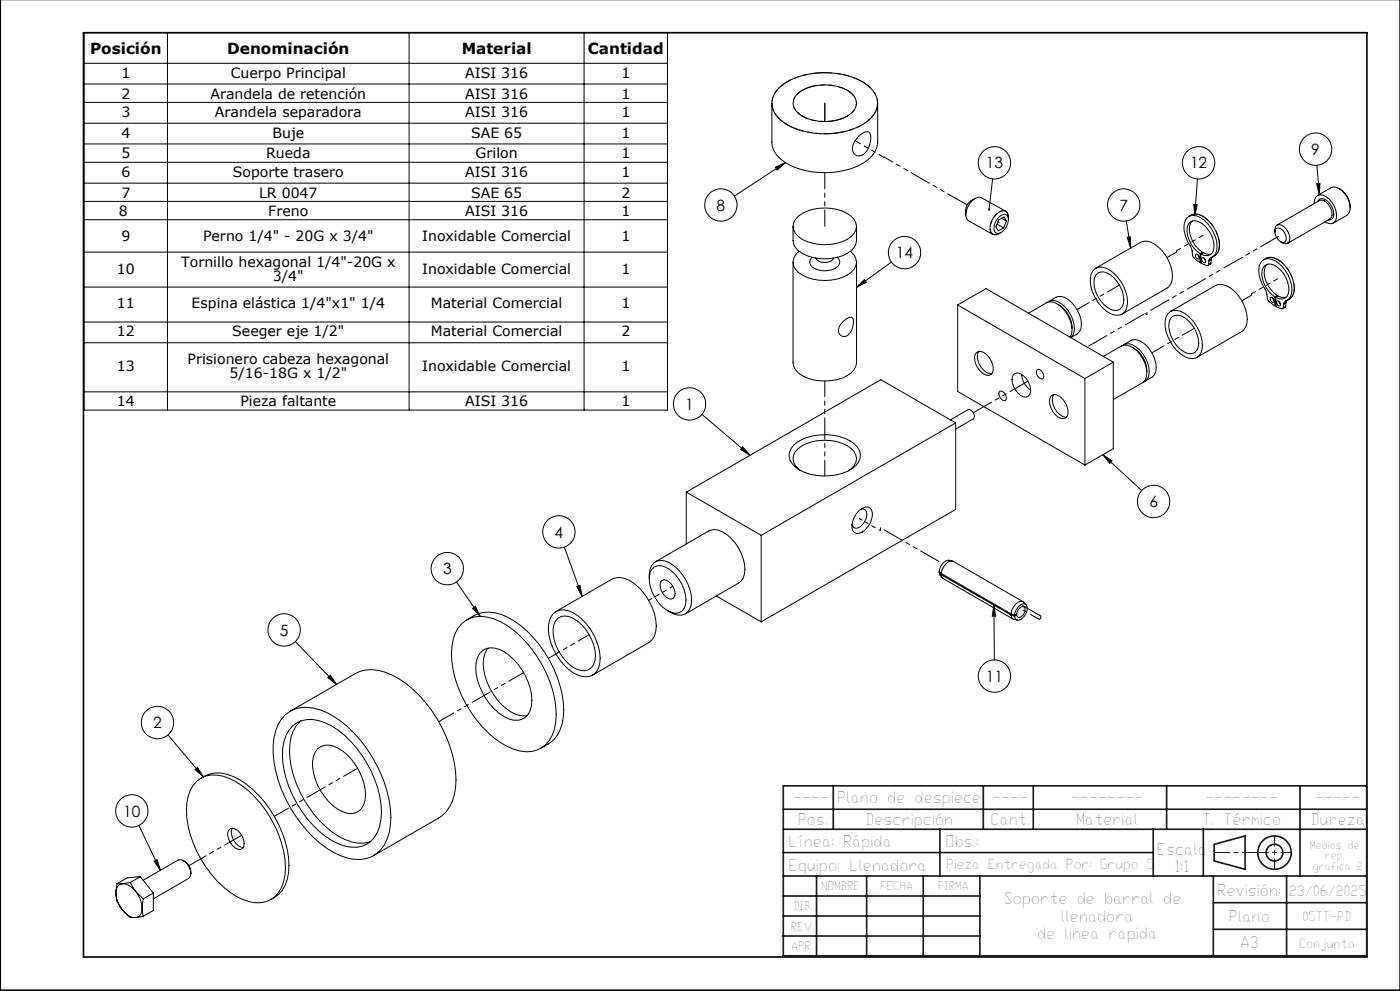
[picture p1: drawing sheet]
<svg xmlns="http://www.w3.org/2000/svg" width="420mm" height="297mm" viewBox="0 0 420 297" stroke-linecap="round" stroke-linejoin="round" font-family="sans-serif">
<g fill="none" stroke="#000" stroke-width=".3">
<path d="M25.2 9.8h175v113.1h-175zM25.2 19h175M50.2 9.8v113.1M122.7 9.8v113.1M175.2 9.8v113.1M25.2 25.2h175M25.2 30.7h175M25.2 36.9h175M231.6 30.9v11.7a8.4 8.4 0 0 0 5.7 7.1 25 25 0 0 0 21.5-.7 7.6 7.6 0 0 0 4.5-6.4v-11.7M233.3 26.8a20.1 20.1 0 0 1 15.6-5 18.6 18.6 0 0 1 13 5.3 6.1 6.1 0 0 1-1.6 9.2 23.9 23.9 0 0 1-24.7 .7 6.9 6.9 0 0 1-3.8-7.6l.5-1.3zM239.4 28a14 14 0 0 1 15.8-.2 3.7 3.7 0 0 1 .2 6.1 14 14 0 0 1-15.8 .2 3.7 3.7 0 0 1-.2-6.1zM25.2 43.1h175"/>
<path d="M25.2 48.6h175M25.2 54.9h175M232.6 50.1l3-1.3-2.4 2.2zM235.6 48.8l-15.3 10M257.5 41l1.4-1.1a1.35 1.35 0 0 1 1.7-.3 1.35 1.35 0 0 1 .6 1.6 5.4 5.4 0 0 1-3.3 5.5 2.23 2.23 0 0 1-2-1.2 2.23 2.23 0 0 1 .1-2.4zM292.6 59.4a4.2 4.2 0 0 0-2.9 5.1M297.8 53.6l-1.1 9.3M359.2 53.6l-.8 11M395 55.1l1-.1-.2 3.3zM395.1 49.5l.7 8.8M395.3 58.6l4-2.3a2.28 2.28 0 0 1 2.6 .3 7 7 0 0 1 2.9 7.1l-.7 .8-4.1 2.3M401.7 56.5a6.4 6.4 0 0 1 3.4 5.8"/>
<path d="M25.2 60.4h175M25.2 65.9h175M25.2 75.6h175M237.9 67.8v4.3a4.6 4.6 0 0 0 2.8 3.8 14.4 14.4 0 0 0 14.6-.8l.9-.9 .6-1 .2-1.1v-4.3M237.9 78.6v30.1a5.3 5.3 0 0 0 4.2 4.6 14.4 14.4 0 0 0 13.2-1.5l.9-1 .6-1 .2-1.1v-30.1M239.5 64.8a13.9 13.9 0 0 1 15.8 0 3.7 3.7 0 0 1 0 6.1 14.1 14.1 0 0 1-15.8 0 3.7 3.7 0 0 1 0-6.1zM239.7 75.3a3.8 3.8 0 0 0-.2 6.3 14.1 14.1 0 0 0 15.8 0 3.8 3.8 0 0 0-.2-6.3M243.6 77.1a1.8 1.8 0 0 0 .2 3 6.5 6.5 0 0 0 7.6-.3 1.7 1.7 0 0 0-.2-2.7M244.7 77.4a3.4 3.4 0 0 0 5.4 0M267.4 78.6l-10.4 7.5M299.1 67.2l2 1.1M299.3 65.4a2.08 2.08 0 0 1 2.8-.9 4 4 0 0 1-2.2 5.4l-.7 .1a1.8 1.8 0 0 1-.9-2.7z"/>
<path d="M300.5 65.4l1.4 .8M301.7 63.3l-7.3-4a2.45 2.45 0 0 0-2.8 .9 5.2 5.2 0 0 0-1.4 5.7l7.6 4.3M301.9 66.2l-.7-1.2-1.6 .9-.8 2.1 .7 1.2 1.6-.9M301.9 66.2l-.8 2.1M302.5 65.7a1.87 1.87 0 0 0-.6-2.1 1.87 1.87 0 0 0-2.3 0 6 6 0 0 0-2.5 5.6 1.91 1.91 0 0 0 3.2 .5M337.9 66.2l1.3 8.1M338.2 71.2l1-.2v3.3zM356.6 64.9a3.4 3.4 0 0 1 4.3-.1 10.5 10.5 0 0 1 4.8 9.8 4.9 4.9 0 0 1-2.2 2.7l-.1 .4M357.6 66.2a5.5 5.5 0 0 0 .4 6.5l.8 1.2 2 1.7M358.1 61.3h1.1l-.8 3.3zM358.6 76.3a.81 .81 0 0 1 1 .3 .81 .81 0 0 1-.2 1.1l-.6-.6zM359.3 76.3l.5 .8"/>
<path d="M360 76a8.7 8.7 0 0 1-3.8-7.8 2.27 2.27 0 0 1 3.5-1.7 8.4 8.4 0 0 1 4.3 8.5 2.31 2.31 0 0 1-3.7 1.2M360 76v2.7M360.3 76.2v2.7l1.9 .7 .3-.3M360.3 78.5l-.3 .2M360.5 77.4a.81 .81 0 0 1 1 .3 .81 .81 0 0 1-.1 1.1l-.7-.6zM360.8 75.6l-.8 .4M360.8 75.6v.3M361.2 77.4l.5 .8M362.7 78.2l.5-.9a3.1 3.1 0 0 0 1.9-3.5 10.5 10.5 0 0 0-6-9.1 2.93 2.93 0 0 0-3.9 3.4 12.4 12.4 0 0 0 2.1 6.1l.5 2.3a4 4 0 0 0 2.2 2.2M362.7 78.2l-.2 1.1M363.3 78.9l-.9 .6M363.3 78.9l-.8 .4"/>
<path d="M363.4 76.1l-1.4 .1-1-.5-.7 .5M363.4 77.7l-.7 .5M363.4 77.7l-.1 1.2M379.1 77.9a3.9 3.9 0 0 1 5.3 .7 10.6 10.6 0 0 1 3.8 9 3 3 0 0 1-2.1 2.4M380.1 79.2a5.4 5.4 0 0 0 .4 6.5l1.7 2.1 1 .8M382.5 69.5a1.54 1.54 0 0 1 .2-1.6 1.54 1.54 0 0 1 1.6-.5 4.5 4.5 0 0 1 2.5 4.9 1.53 1.53 0 0 1-2.6 .2M383 68.4a2.87 2.87 0 0 1 2.8 3.8l-.4 .4a2.91 2.91 0 0 1-2.8-3.8zM383.1 67.4l12.7-7.3a2.78 2.78 0 0 1 3.3 2.1 2.52 2.52 0 0 1-.1 3.4l-12.7 7.3M394.3 61a2.11 2.11 0 0 1 1-2.4 2.11 2.11 0 0 1 2.6 .4 6.7 6.7 0 0 1 2.8 7 2 2 0 0 1-3.2 .5M395.3 60.4l.2-.3a1.79 1.79 0 0 1 2.8 .2 4.2 4.2 0 0 1 1.3 5.3l-.6 .3h-.5M25.2 86h175M25.2 96.5h175"/>
<path d="M253 96.3a2.55 2.55 0 0 1 2.6-1.1 4.2 4.2 0 0 1-.4 4.4 1.89 1.89 0 0 1-2.7 1.1 1.89 1.89 0 0 1-.7-2.7zM257 86.1l2.3-2.3 .6 .8zM287.3 91.4l38.2 22M287.3 91.4v25.9l38.2 22.1M287.3 91.4l8.5-4.9 38.2 22M308.5 93.9l5.5-3.2a3.5 3.5 0 0 1 3.7 .7 9.6 9.6 0 0 1 3.8 8.6l-.5 1.1M314.7 90.3l2.1-1.2a3.5 3.5 0 0 1 3.7 .7 9.7 9.7 0 0 1 3.8 8.6 4.5 4.5 0 0 1-3.1 2.8 4.2 4.2 0 0 0 1-4.1 9 9 0 0 0-6-7h-.9l-1 .5M317.5 91.3a8.2 8.2 0 0 1 4.1 7.1M327.9 81.1a3.1 3.1 0 0 1 3.9-.7 11.6 11.6 0 0 1 6.3 11.4 3.2 3.2 0 0 1-5.1 2.1 11.6 11.6 0 0 1-5.7-11.8zM328.7 80.4l13.5-7.8a4.1 4.1 0 0 1 4.2 .6 11.9 11.9 0 0 1 5.2 10.9l-.4 1.1-1.1 1.2-13.5 7.8M329.3 81.9a3.3 3.3 0 0 1 3.9 .5 9.5 9.5 0 0 1 3.8 8.6 2.51 2.51 0 0 1-3.8 1.7 9.6 9.6 0 0 1-4.9-9.2l.4-1zM350.3 94.1a3.5 3.5 0 0 1 5.1-.2 11.9 11.9 0 0 1 5.2 10.9 3.2 3.2 0 0 1-5.2 2.1 12.2 12.2 0 0 1-5.9-10.6l.3-1.2z"/>
<path d="M351.2 93.3l13.4-7.7a4.1 4.1 0 0 1 4.3 .5 11.9 11.9 0 0 1 5.2 10.9l-.4 1.1-1.1 1.2-13.5 7.8M351.8 94.9a3.4 3.4 0 0 1 3.9 .5 9.6 9.6 0 0 1 3.8 8.6 2.48 2.48 0 0 1-3.8 1.7 9.3 9.3 0 0 1-4.9-9.2l.4-1zM381.2 89.1a.99 .99 0 0 1 .9 1.5 .99 .99 0 0 1-.9-1.5zM381.8 89.2l.4 .9M382.5 89a8.8 8.8 0 0 1-3.9-7.9 2.26 2.26 0 0 1 3.5-1.7 8.4 8.4 0 0 1 4.4 8.6 2.33 2.33 0 0 1-3.8 1.1M382.5 89l-.1 2.6M382.7 89.1l.1 2.8 1.6 .6h.4l.2-.3M382.7 89.1l.7-.4 1 .4h1.4M382.8 91.4l-.4 .2M383.2 90.2a.87 .87 0 0 1 .8 .5 .87 .87 0 0 1-.2 1l-.5-.2-.3-.6zM383.2 88.6l-.7 .4M383.2 88.6v.2"/>
<path d="M383.7 90.3l.4 .9M385.1 91.1l.5-.8a3.1 3.1 0 0 0 2-3.5 10.6 10.6 0 0 0-6.1-9.1 2.9 2.9 0 0 0-3.9 3.3 13.2 13.2 0 0 0 2.2 6.2l.5 2.6 2.1 1.8M385.1 91.1l-.1 1.1M385.7 91.8l-.9 .7M385.7 91.8l-.7 .4M385.8 90.7l-.7 .4M385.8 90.7l-.1 1.1M386.1 90.1l-.3 .6M25.2 102.7h175M25.2 117.4h175M292.8 105.8a2.09 2.09 0 0 1 3 .3 5.4 5.4 0 0 1 1.9 5.7 1.77 1.77 0 0 1-2.7 .2 5.7 5.7 0 0 1-2.5-5.6zM293.7 105.3a5.1 5.1 0 0 0 2.1 6.2l1.7 .5"/>
<path d="M300 117.3a1.83 1.83 0 0 1 1.6 2.7 1.83 1.83 0 0 1-1.6-2.7zM304.1 112.2a2.11 2.11 0 0 1 2.9 .4 5.4 5.4 0 0 1 1.9 5.6 1.74 1.74 0 0 1-2.7 .3 5.9 5.9 0 0 1-2.5-5.6zM306.5 112.2a6.3 6.3 0 0 0 2.7 4.7M311.2 110.8a1.83 1.83 0 0 1 1.6 2.7 1.83 1.83 0 0 1-1.6-2.7zM315.3 118.7a2.05 2.05 0 0 1 2.9 .4 5.4 5.4 0 0 1 1.9 5.6 1.77 1.77 0 0 1-2.7 .3 5.7 5.7 0 0 1-2.4-5.6zM316.1 118.3a5.2 5.2 0 0 0 3.4 6.7h.5M325.5 113.4v26M331 106.8l5.4-3.1a3.4 3.4 0 0 1 3.7 .6 9.6 9.6 0 0 1 3.8 8.7l-.3 .9-.7 .7-8.9 5.2M334 108.5l-8.5 4.9M334 108.5v26l-8.5 4.9M336.8 103.5a2.98 2.98 0 0 1 4 .5 9.6 9.6 0 0 1 3.9 8.5l-.4 1-1.2 1M337.1 103.3a4.4 4.4 0 0 1 6.9 .3 9.3 9.3 0 0 1 2.7 7.7 4.7 4.7 0 0 1-3.2 3"/>
<path d="M339.9 104.2a8.1 8.1 0 0 1 4.2 7.2M210.6 124.2l14.4 12.3M222.8 133.9l2.2 2.6-2.8-1.8zM238.1 133.5a15.5 15.5 0 0 1 18.2-.5 4.3 4.3 0 0 1-.6 7.4 16.1 16.1 0 0 1-17.1-.4 4.1 4.1 0 0 1-.5-6.5zM285.1 125.8l5.3-3a1.83 1.83 0 0 1 1.6 2.8l-5.3 3M286.7 126.7v26l-58.3 33.7M286.7 126.7l-58.3 33.7M286.7 126.7l-22.4-12.9-58.4 33.7M330.8 136.3l11.7 10.7M330.8 136.3l2.8 1.8-.7 .8zM205.9 147.5l22.5 12.9M205.9 147.5v15.5"/>
<path d="M240.3 141.1a3.9 3.9 0 0 1-.8-6.7 13.9 13.9 0 0 1 15.8 0 3.8 3.8 0 0 1-.7 6.7M257.8 153a2.69 2.69 0 0 1 3.2-.8 4.6 4.6 0 0 1-.7 5.7 3.3 3.3 0 0 1-4 1.7 3.6 3.6 0 0 1 0-4.7zM258.2 152.6l.7-.1a1.75 1.75 0 0 1 1 2.6 4.2 4.2 0 0 1-3.2 3.2l-.6-.2-.5-.9M136.9 174.4l7.1 10.3M169.3 164l5.4 14.7M173 175.8l1-.3 .7 3.2zM194.8 173.5a4.9 4.9 0 0 1 2.4-5.4 7.5 7.5 0 0 1 7.3 3.8 11.7 11.7 0 0 1 2.5 10.6 3.8 3.8 0 0 1-5.9 1l-.8-.5M195.5 170.6a3 3 0 0 1 3.9-.7 11.5 11.5 0 0 1 6.3 11.2 3.2 3.2 0 0 1-5.1 2.1 12 12 0 0 1-5.8-10.4l.3-1.2zM196.6 168.4l16-9.3a4.2 4.2 0 0 1 4.2 .3 13.4 13.4 0 0 1 6.5 12.6l-.9 2.2-.8 .5-16 9.3M198.5 174a2.28 2.28 0 0 1 2.9 1 3.6 3.6 0 0 1 .6 4.3 2.28 2.28 0 0 1-2.9-1 3.6 3.6 0 0 1-.6-4.3zM214.9 178.6l13.5 7.8M228.4 160.4v26"/>
<path d="M281.8 171.6l.1 .7 .9 .9M281.8 171.6l.6 .7M282 171.5l-.2 .1M282.4 171.9a3.7 3.7 0 0 1 3.4-3.7l21.1 12.1M282.4 172.3l.2 .7 .4 .4 20.9 12.1M282.4 172.3l20.9 12M282.4 171.9l20.9 12.1M285.7 168.1a2.39 2.39 0 0 0-3.3 1.3l-.6 1.9 .6 .6M88.6 192.3l12.4 12.8M138.4 187a8.9 8.9 0 0 1 9.8-1.5 30.6 30.6 0 0 1 15.7 16.2 24.4 24.4 0 0 1 1.9 18.4 8.5 8.5 0 0 1-11.7 4.4 30.6 30.6 0 0 1-15.7-16.2 24.4 24.4 0 0 1-1.9-18.4l.9-1.6zM140.1 185.8a10.6 10.6 0 0 1 12.3-.8 34.4 34.4 0 0 1 16.7 27.8 11.3 11.3 0 0 1-4.6 10.2l-2.3 1.3M141.7 182.3l.9-.6 1.4 3z"/>
<path d="M144.7 195a5.4 5.4 0 0 1 6.5 .3 18.2 18.2 0 0 1 8.3 16.2 4.7 4.7 0 0 1-6.9 3.9 17.7 17.7 0 0 1-9.8-16.9l.4-1.4 .7-1.2zM146.4 194.2a8.8 8.8 0 0 0-.9 8.3 17.7 17.7 0 0 0 9.4 11.6l1.4 .4h1.8M166 183.9a4.7 4.7 0 0 1 5.9-.2 16.6 16.6 0 0 1 8 15.2 4.4 4.4 0 0 1-6.6 3.4 16.6 16.6 0 0 1-8.8-14.8l.3-1.4 .5-1.2zM166.8 183.3l16.8-9.7a5.9 5.9 0 0 1 6.5 1.2 16.9 16.9 0 0 1 6.6 14.3 4.5 4.5 0 0 1-2.1 3.5l-16.8 9.7M167.4 185.2a4.1 4.1 0 0 1 4.5 .1 13.6 13.6 0 0 1 6.6 12.6 3.6 3.6 0 0 1-5.3 2.8 13.1 13.1 0 0 1-7-13.6l.5-1zM298.2 181.4l.5 3.3h-1zM298.2 181.4l.1 16.4M303.3 184.3l.2 .8 .5 .4 1.2 .3M303.3 184.3l1.1 .4M303.3 184l1.1 .3M304.4 184.3a3.9 3.9 0 0 1 2.7-3.4l.6 .2a3.3 3.3 0 0 1-2.1 4.8l-.6-.1-.4-.4-.2-.7M304.8 184.1l.2 .2"/>
<path d="M305 184.3l.5 .7a2.19 2.19 0 0 0 1.8-3 1.93 1.93 0 0 0-2.3 2l-.6 .3M305 184.3l-.6 .4M307.8 181.3l-.6-.8a1.81 1.81 0 0 0-2.6 .7l-1.1 1.8-.2 1M85.5 214.3a10.1 10.1 0 0 1 10.5-1.6 31.6 31.6 0 0 1 15.5 13.9 34.8 34.8 0 0 1 5.6 20.7 10.6 10.6 0 0 1-7.2 10 15.1 15.1 0 0 1-11.9-3.1 39.6 39.6 0 0 1-16-28.4 14.7 14.7 0 0 1 3.5-11.5zM87.1 213.1l19.5-11.2a11.6 11.6 0 0 1 10.9 .4 36 36 0 0 1 16.3 18.3 29.8 29.8 0 0 1 2.5 17.6 10.8 10.8 0 0 1-4.7 6.9l-19.5 11.3M87.8 217.6a8.8 8.8 0 0 1 9.8-.9 30.1 30.1 0 0 1 14.8 16.9 21.8 21.8 0 0 1 .9 15.7 7.8 7.8 0 0 1-9.9 4.3 26.6 26.6 0 0 1-14.3-12.8 26.5 26.5 0 0 1-3.9-18.7l1.5-3.3zM90.2 216.1a11 11 0 0 0-3.3 8.9 32.7 32.7 0 0 0 14.8 25.7 11 11 0 0 0 9.4 1.6M98.3 203.1l.8-.7 1.9 2.7zM50.4 220.2l10.6 12.7M58.5 230.6l.8-.6 1.7 2.9zM59 234.2a8.8 8.8 0 0 1 9.8-.9 31.7 31.7 0 0 1 16.3 22 15.8 15.8 0 0 1-1.5 12.1 7.9 7.9 0 0 1-9 2.8 26.5 26.5 0 0 1-14.3-12.7 28.8 28.8 0 0 1-4.2-16.8 10.2 10.2 0 0 1 2.9-6.5zM60.3 233.2a9.3 9.3 0 0 1 9.6-.5 30.3 30.3 0 0 1 14.8 17 23.1 23.1 0 0 1 1.5 13.8 8.7 8.7 0 0 1-4.9 6.1"/>
<path d="M95.2 224.4a4.9 4.9 0 0 1 6.2-.2 16.9 16.9 0 0 1 8.1 15.5 4.5 4.5 0 0 1-6.7 3.6 17 17 0 0 1-9-15.1l.7-2.8zM41.7 247.4l6.4 13.4M46.2 258.1l.9-.5 1 3.2zM55 257.9a3.8 3.8 0 0 1 2.3 3.9M68.6 248.8a1.75 1.75 0 0 1 2.8 .2 4.2 4.2 0 0 1 1.3 5.3 2.23 2.23 0 0 1-2.9-.8 4.7 4.7 0 0 1-1.2-4.7zM69.6 248.2a4.6 4.6 0 0 0 3.4 5.8M34.7 267.6a8.6 8.6 0 0 0 2 5.1M34.7 267.6l.4 2.5 1.6 2.6M35.1 264.8l1.6 .1M35.1 264.8l-.4 2.8M36.7 264.9a5.2 5.2 0 0 1 4 2.2M36.7 272.7a5.2 5.2 0 0 0 4 2.3"/>
<path d="M36.7 264.9a2.44 2.44 0 0 0-2 2.7M36.7 272.7l2.4 2.3h1.6M39.1 264.5l1.6 2.6M39.1 264.5l-2.4 .4M40.7 267.1a8.9 8.9 0 0 1 1.9 5.1M40.7 267.1l2.3 2.3M42.1 262.7l-3 1.8M42.1 262.7l3.9 4.9M42.1 262.7l-4 .4-3 1.7M42.6 272.2a2.4 2.4 0 0 1-1.9 2.8M42.6 272.2l.4 2.4M43 269.4l-.4 2.8"/>
<path d="M43 274.6l-2.3 .4M46 267.6l-3 1.8M46 267.6v5.3l-3 1.7M57.3 261.8a4.3 4.3 0 0 0-3.4-4.2l-11 6.2M57.3 261.8l-.2 .8-.5 .7-10.6 6.1"/>
<circle cx="298.3" cy="48.8" r="4.8"/>
<circle cx="359.6" cy="48.8" r="4.9"/>
<circle cx="394.7" cy="44.7" r="4.9"/>
<circle cx="216.2" cy="61.4" r="4.8"/>
<circle cx="271.4" cy="75.7" r="4.8"/>
<circle cx="337.1" cy="61.4" r="4.8"/>
<circle cx="206.9" cy="121.1" r="4.8"/>
<circle cx="167.7" cy="159.4" r="4.8"/>
<circle cx="346.1" cy="150.3" r="4.9"/>
<circle cx="134.2" cy="170.4" r="4.8"/>
<circle cx="85.2" cy="188.8" r="4.8"/>
<circle cx="47.2" cy="216.5" r="4.9"/>
<circle cx="298.3" cy="202.6" r="4.8"/>
<circle cx="39.6" cy="243" r="4.8"/>
</g>
<g fill="none" stroke="#191924" stroke-width=".5">
<path d="M235 235.5h175v51h-175zM250 235.5v13M295 235.5v13M310 235.5v13M350 235.5v13M390 235.5v27M235 255.5h111M235 248.5h175M235 242.5h175M282 248.5v14M346 248.5v14M361 248.5v14"/>
<path d="M364.2 253l9.3-2.5v10l-9.3-2.5zM235 274.5h59M235 268.5h59M235 262.5h175M245 262.5v24M260 262.5v24M277 262.5v24M294 262.5v24M364 262.5v24M364 278.5h46M364 270.5h46M386 262.5v24"/>
<path d="M234.8 280.5h59.2"/>
<circle cx="382.4" cy="255.5" r="2.49"/>
<circle cx="382.4" cy="255.5" r="5"/>
</g>
<path d="M.1 -.1v296.9h419.9M25 9.8h385.1v277h-385.1z" fill="none" stroke="#000" stroke-width=".5"/>
<path d="M382.4 250.5v10M387.4 255.5h-10" fill="none" stroke="#191924" stroke-width=".3" stroke-dasharray="15.2 1.3 1.3 1.3" stroke-dashoffset="12.1"/>
<path d="M364.2 255.5h13.2" fill="none" stroke="#191924" stroke-width=".3" stroke-dasharray="15.2 1.3 1.3 1.3" stroke-dashoffset="10.6"/>
<path d="M98.3 203.1l.8-.7 1.9 2.7zM58.5 230.6l.8-.6 1.7 2.9zM46.2 258.1l.9-.5 1 3.2zM141.7 182.3l.9-.6 1.4 3zM173 175.8l1-.3 .7 3.2zM222.8 133.9l2.2 2.6-2.8-1.8zM257 86.1l2.3-2.3 .6 .8zM232.6 50.1l3-1.3-2.4 2.2zM296.4 62.6v.4l.3 .2v-.3v.3a.34 .34 0 0 0 .3-.5 .34 .34 0 0 0-.6-.1zM338.2 71.2l1-.2v3.3zM358.1 61.3h1.1l-.8 3.3zM395 55.1l1-.1-.2 3.3zM298.2 181.4l.5 3.3h-1zM330.8 136.3l2.8 1.8-.7 .8z" fill="#000"/>
<path d="M364.4 76.7a3.9 3.9 0 0 0 1.3-4.6 10.6 10.6 0 0 0-5.9-7.8l-1.1-.2-1.3 .4M386.9 89.6a3.9 3.9 0 0 0 1.3-4.6 10.6 10.6 0 0 0-6-7.7l-1-.2-1.4 .3" fill="none" stroke="#000" stroke-width=".3" stroke-dasharray="6.3 1.3 1.3 1.3 1.3 1.3" stroke-dashoffset=".7"/>
<path d="M236.2 37.4a24.6 24.6 0 0 0 23.3-.5 6.6 6.6 0 0 0 2.9-9 14.6 14.6 0 0 0-9.7-5.6 24.2 24.2 0 0 0-17.3 2.6 6.6 6.6 0 0 0-2.9 9.1l2.2 2.4 1.5 1" fill="none" stroke="#000" stroke-width=".3" stroke-dasharray="6.3 1.3 1.3 1.3 1.3 1.3" stroke-dashoffset="1.3"/>
<path d="M240.7 34.8a14.4 14.4 0 0 0 14.7-.8 3.7 3.7 0 0 0 0-6.1 14.1 14.1 0 0 0-15.9 0 3.7 3.7 0 0 0 0 6.1l1.2 .8" fill="none" stroke="#000" stroke-width=".3" stroke-dasharray="6.3 1.3 1.3 1.3 1.3 1.3" stroke-dashoffset="4.6"/>
<path d="M302.5 65a1.63 1.63 0 0 0-.7-1.7 1.63 1.63 0 0 0-1.8 .1 5.7 5.7 0 0 0-2.7 6.2 1.63 1.63 0 0 0 2.4 .4" fill="none" stroke="#000" stroke-width=".3" stroke-dasharray="6.3 1.3 1.3 1.3 1.3 1.3" stroke-dashoffset="2.6"/>
<g fill="none" stroke="#000" stroke-width=".3" stroke-dasharray="6.3 1.3 1.3 1.3 1.3 1.3">
<path d="M247.4 30.9v5.5M247.4 36.4v-5.5M265.2 47.2v-.1M265.2 47.2h.1M287 59.6l3.2 1.8M299.4 66.5l.4 .2M350.1 77.2l2.9-1.7M353 75.5v-.4M343.5 93.9l.6 .4M344.1 94.3v-.7M372.6 90.1l2.9-1.6M375.5 88.5v-.4"/>
<path d="M258.7 155.9l-.9-.5M264.1 158.1v.9M306.8 181.5l5.4 3.1M312.2 185.4l-.5 .2M312.2 184.6v.8"/>
</g>
<path d="M264.1 159l-6.3-3.6" fill="none" stroke="#000" stroke-width=".3" stroke-dasharray="6.3 1.3 1.3 1.3 1.3 1.3" stroke-dashoffset="5.9"/>
<path d="M311.7 185.6l-5.8-3.4" fill="none" stroke="#000" stroke-width=".3" stroke-dasharray="6.3 1.3 1.3 1.3 1.3 1.3" stroke-dashoffset="3.4"/>
<path d="M344.1 93.6l40.6-23.4M282.8 168.9l-18.7-10.8" fill="none" stroke="#000" stroke-width=".3" stroke-dasharray="6.3 1.3 1.3 1.3 1.3 1.3" stroke-dashoffset="-1.2"/>
<path d="M353 75.1l7.9-4.5M375.5 88.1l7.8-4.6" fill="none" stroke="#000" stroke-width=".3" stroke-dasharray="6.3 1.3 1.3 1.3 1.3 1.3" stroke-dashoffset="5"/>
<path d="M323.1 92.8l12.8-7.4M345.6 105.7l12.7-7.3" fill="none" stroke="#000" stroke-width=".3" stroke-dasharray="6.3 1.3 1.3 1.3 1.3 1.3" stroke-dashoffset="2.2"/>
<path d="M292 123.7l16.4-9.5" fill="none" stroke="#000" stroke-width=".3" stroke-dasharray="6.3 1.3 1.3 1.3 1.3 1.3" stroke-dashoffset=".1"/>
<path d="M326.1 104l17.4-10.1" fill="none" stroke="#000" stroke-width=".3" stroke-dasharray="6.3 1.3 1.3 1.3 1.3 1.3" stroke-dashoffset="-.5"/>
<path d="M265.2 47.1l21.8 12.5" fill="none" stroke="#000" stroke-width=".3" stroke-dasharray="6.3 1.3 1.3 1.3 1.3 1.3" stroke-dashoffset="3.3"/>
<path d="M256.6 42.2l8.6 5" fill="none" stroke="#000" stroke-width=".3" stroke-dasharray="6.3 1.3 1.3 1.3 1.3 1.3" stroke-dashoffset="4.5"/>
<path d="M247.4 142.6v-28.4" fill="none" stroke="#000" stroke-width=".3" stroke-dasharray="6.3 1.3 1.3 1.3 1.3 1.3" stroke-dashoffset="1.6"/>
<path d="M247.4 67.8v-16" fill="none" stroke="#000" stroke-width=".3" stroke-dasharray="6.3 1.3 1.3 1.3 1.3 1.3" stroke-dashoffset="1.5"/>
<path d="M131.6 216.3l25.5-14.7" fill="none" stroke="#000" stroke-width=".3" stroke-dasharray="6.3 1.3 1.3 1.3 1.3 1.3" stroke-dashoffset="1.2"/>
<path d="M164.5 197.3l12.3-7.1" fill="none" stroke="#000" stroke-width=".3" stroke-dasharray="6.3 1.3 1.3 1.3 1.3 1.3" stroke-dashoffset="2.4"/>
<path d="M194.6 179.9l7.3-4.2" fill="none" stroke="#000" stroke-width=".3" stroke-dasharray="6.3 1.3 1.3 1.3 1.3 1.3" stroke-dashoffset="5.3"/>
<path d="M56.7 259.4l15.8-9.1" fill="none" stroke="#000" stroke-width=".3" stroke-dasharray="6.3 1.3 1.3 1.3 1.3 1.3" stroke-dashoffset=".4"/>
<path d="M82.3 244.6l25-14.4" fill="none" stroke="#000" stroke-width=".3" stroke-dasharray="6.3 1.3 1.3 1.3 1.3 1.3" stroke-dashoffset="1.4"/>
<g font-size="4.8" fill="#191924">
<text x="237.9" y="240.7">----</text>
<text x="251.2" y="240.7">Plano de despiece</text>
<text x="297.6" y="240.7">----</text>
<text x="321.2" y="240.7">--------</text>
<text x="361.6" y="240.7">--------</text>
<text x="394.5" y="240.7">-----</text>
<text x="239.3" y="247.2">Pos.</text>
<text x="259.6" y="247.2">Descripción</text>
<text x="297.2" y="247.2">Cant.</text>
<text x="322.8" y="247.2">Material</text>
<text x="360.7" y="247.2">T. Térmico</text>
<text x="393.1" y="247.2">Dureza</text>
<text x="236.6" y="253.8">Línea: Rápida</text>
<text x="283.7" y="253.8">Obs.:</text>
<text x="347.1" y="256.2">Escala</text>
<text x="236.6" y="260.9">Equipo: Llenadora</text>
<text x="352.3" y="261.4">1:1</text>
<text x="365.2" y="268.5">Revisión:</text>
<text x="301.2" y="270.9">Soporte de barral de</text>
<text x="311.2" y="281.5">de linea rapida</text>
<text x="318.2" y="276.2">llenadora</text>
<text x="368.6" y="276.2">Plano</text>
<text x="372.2" y="284.3">A3</text>
</g>
<g font-size="4.7">
<text x="393.4" y="46.4">9</text>
<text x="295.8" y="50.5">13</text>
<text x="357" y="50.5">12</text>
<text x="215" y="63.1">8</text>
<text x="335.8" y="63.1">7</text>
<text x="268.8" y="77.4">14</text>
<text x="205.6" y="122.7">1</text>
<text x="344.8" y="152">6</text>
<text x="166.4" y="161.1">4</text>
<text x="132.9" y="172.1">3</text>
<text x="84" y="190.5">5</text>
<text x="295.8" y="204.3">11</text>
<text x="46" y="218.2">2</text>
<text x="37" y="244.7">10</text>
</g>
<g font-size="4.6">
<text x="27" y="16.1">Posición</text>
<text x="68.2" y="16.1">Denominación</text>
<text x="138.5" y="16.1">Material</text>
<text x="176.4" y="16.1">Cantidad</text>
</g>
<g font-size="4.2">
<text x="36.4" y="23.3">1</text>
<text x="69.2" y="23.3">Cuerpo Principal</text>
<text x="139.5" y="23.3">AISI 316</text>
<text x="186.4" y="23.3">1</text>
<text x="36.4" y="29.5">2</text>
<text x="63.1" y="29.5">Arandela de retención</text>
<text x="139.5" y="29.5">AISI 316</text>
<text x="186.4" y="29.5">1</text>
<text x="36.4" y="35">3</text>
<text x="64.5" y="35">Arandela separadora</text>
<text x="139.5" y="35">AISI 316</text>
<text x="186.4" y="35">1</text>
<text x="36.4" y="41.2">4</text>
<text x="81.7" y="41.2">Buje</text>
<text x="141.3" y="41.2">SAE 65</text>
<text x="186.4" y="41.2">1</text>
<text x="36.4" y="47.5">5</text>
<text x="79.8" y="47.5">Rueda</text>
<text x="142.7" y="47.5">Grilon</text>
<text x="186.4" y="47.5">1</text>
<text x="36.4" y="52.9">6</text>
<text x="69.9" y="52.9">Soporte trasero</text>
<text x="139.5" y="52.9">AISI 316</text>
<text x="186.4" y="52.9">1</text>
<text x="36.4" y="59.2">7</text>
<text x="77.7" y="59.2">LR 0047</text>
<text x="141.3" y="59.2">SAE 65</text>
<text x="186.4" y="59.2">2</text>
<text x="35.7" y="64.7">8</text>
<text x="80.5" y="64.7">Freno</text>
<text x="139.5" y="64.7">AISI 316</text>
<text x="186.4" y="64.7">1</text>
<text x="36.4" y="72.3">9</text>
<text x="60.9" y="72.3">Perno 1/4&quot; - 20G x 3/4&quot;</text>
<text x="126.7" y="72.3">Inoxidable Comercial</text>
<text x="186.4" y="72.3">1</text>
<text x="35.1" y="82">10</text>
<text x="54.3" y="79.9">Tornillo hexagonal 1/4&quot;-20G x</text>
<text x="126.7" y="82">Inoxidable Comercial</text>
<text x="186.4" y="82">1</text>
<text x="81.9" y="84.1">3/4&quot;</text>
<text x="35.1" y="92.5">11</text>
<text x="57.5" y="92.5">Espina elástica 1/4&quot;x1&quot; 1/4</text>
<text x="129.3" y="92.5">Material Comercial</text>
<text x="186.4" y="92.5">1</text>
<text x="35.1" y="100.8">12</text>
<text x="69.7" y="100.8">Seeger eje 1/2&quot;</text>
<text x="129.3" y="100.8">Material Comercial</text>
<text x="186.4" y="100.8">2</text>
<text x="35.1" y="111.3">13</text>
<text x="56.3" y="109.2">Prisionero cabeza hexagonal</text>
<text x="68.8" y="113.4">5/16-18G x 1/2&quot;</text>
<text x="126.7" y="111.3">Inoxidable Comercial</text>
<text x="186.4" y="111.3">1</text>
<text x="35.1" y="121.8">14</text>
<text x="72.1" y="121.8">Pieza faltante</text>
<text x="139.5" y="121.8">AISI 316</text>
<text x="186.4" y="121.8">1</text>
</g>
<text font-size="4.2" fill="#191924" x="386.7" y="268.5">23/06/2025</text>
<text font-size="4.1" fill="#191924" x="283.9" y="260.4">Pieza Entregada Por: Grupo 5</text>
<g font-size="3.8" fill="#191924">
<text x="390.8" y="276.1">05TT-PD</text>
<text x="389.7" y="284.1">Conjunto</text>
</g>
<g font-size="3.4" fill="#191924">
<text x="246.3" y="266.8">NOMBRE</text>
<text x="264" y="266.8">FECHA</text>
<text x="281.4" y="266.8">FIRMA</text>
<text x="237.9" y="272.7">DIB.</text>
<text x="237.2" y="278.9">REV.</text>
<text x="237.5" y="284.6">APR.</text>
</g>
<g font-size="3.2" fill="#191924">
<text x="392.9" y="254.4">Medios de</text>
<text x="397.4" y="257.5">rep.</text>
<text x="393.8" y="260.7">grafica 2</text>
</g>
</svg>
